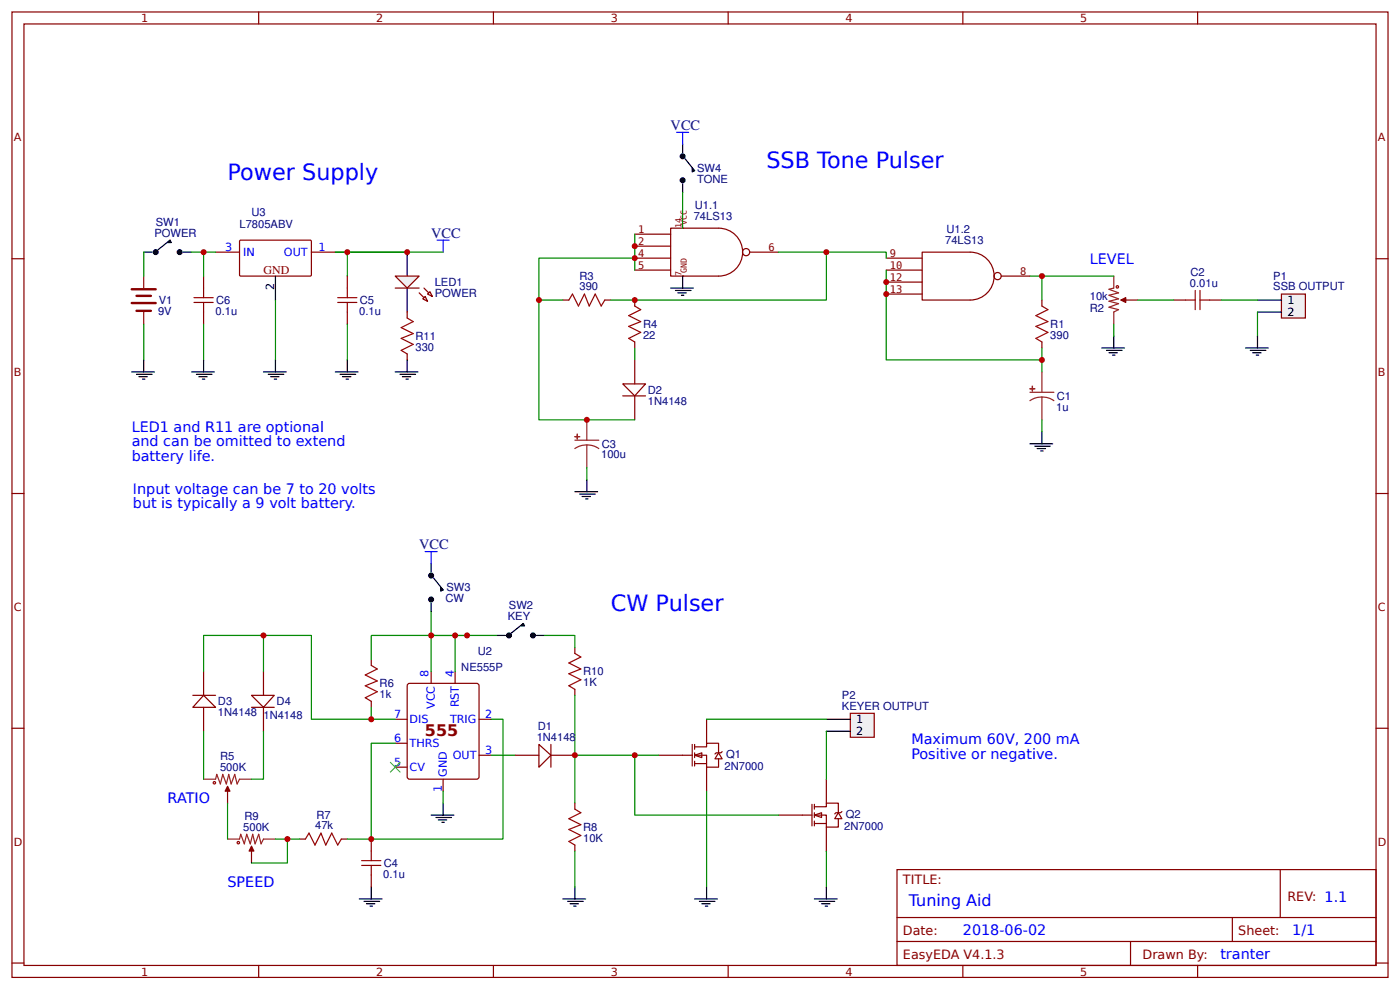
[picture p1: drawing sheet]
<svg xmlns="http://www.w3.org/2000/svg" width="309mm" height="219mm" viewBox="0 0 309 219" stroke-linecap="round" stroke-linejoin="round" font-family="sans-serif">
<g fill="none" stroke="#800" stroke-width=".26">
<path d="M2.6 2.6h304.1v213.3h-304.1zM5.3 5.3h298.7v208h-298.7zM57.1 2.6v2.7M109 2.6v2.7M160.9 2.6v2.7M212.7 2.6v2.7M264.6 2.6v2.7M2.6 57.1h2.7M304 57.1h2.7M31.7 61v2.6M31.7 68.9v2.7M124.4 66.3h1.3"/>
<path d="M133.6 66.3h1.3M140.2 66.3v1.3M140.2 75.5v1.4M230.2 66.3v1.3M230.2 75.5v1.4M259.3 66.3h2.6M267.2 66.3h2.7M2.6 109h2.7M304 109h2.7M2.6 160.9h2.7M304 160.9h2.7M198.2 192.1h105.8v21.2h-105.8z"/>
<path d="M282.8 192.1v10.6M2.6 212.7h2.7M57.1 213.3v2.6M109 213.3v2.6M160.9 213.3v2.6M198.2 202.7h105.8M198.2 208h105.8M212.7 213.3v2.6M249.8 208v5.3M264.6 213.3v2.6M272.3 202.7v5.3M304 212.7h2.7"/>
</g>
<g fill="none" stroke="#840000" stroke-width=".26">
<path d="M140.2 51.7h8M140.2 54.4h8M140.2 57h8M140.2 59.7h8M150.8 50.4h.1M158.7 50.4h-10.5v10.6h10.5M158.8 50.4a5.3 5.3 0 0 1 5.3 5.3 5.3 5.3 0 0 1-5.3 5.3M165.6 55.7h6.4M195.8 57h7.9M195.8 59.7h7.9M214.3 55.7h-10.6v10.6h10.6M214.3 55.7a5.3 5.3 0 0 1 5.3 5.3 5.3 5.3 0 0 1-5.3 5.3"/>
<path d="M150.8 61h.1M195.8 62.3h7.9M195.8 65h7.9M221.2 61h6.3"/>
<circle cx="164.8" cy="55.7" r=".79"/>
<circle cx="220.4" cy="61" r=".79"/>
</g>
<path d="M140.2 51.7v8M172 55.7h23.8v1.3M195.8 59.7v19.8h34.4M31.7 71.6v7.9M227.5 61h2.7v5.3M230.2 76.9v5.3M230.2 92.7v2.7" fill="none" stroke="#080" stroke-width=".26"/>
<path d="M125.7 66.3l.8-1.3 1.3 2.6 1.3-2.6 1.1 2.6 1.3-2.6 1.3 2.6 .8-1.3M140.2 67.6l1.4 .8-2.7 1.3 2.7 1.3-2.7 1.1 2.7 1.3-2.7 1.3 1.3 .8M230.2 67.6l1.3 .8-2.6 1.3 2.6 1.3-2.6 1.1 2.6 1.3-2.6 1.3 1.3 .8M261.9 66.3h2.2M264.1 64.2v4.2M265.1 66.3h2.1M265.1 64.2v4.2" fill="none" stroke="#a00000" stroke-width=".26"/>
<path d="M127 97.2h5.3M129.6 98.3l1.4 .2 1.3 .6M129.6 98.3l-1.3 .2-1.3 .6M129.6 92.7v4.5M129.6 98.3v5M227.5 86.7h5.3M230.2 87.7l1.4 .2 1.2 .6M230.2 87.7l-1.4 .2-1.3 .6M230.2 82.2v4.5M230.2 87.7v5" fill="none" stroke="#8d2323" stroke-width=".26"/>
<g fill="#8d2323" stroke="#8d2323" stroke-width=".26">
<path d="M227.5 85.9h1.1z"/>
<path d="M228.1 85.3v1.1z"/>
<path d="M127 96.4l1.1 .1z"/>
<path d="M127.5 95.9l.1 1.1z"/>
</g>
<g fill="none" stroke="#000" stroke-width=".26">
<path d="M31.7 79.5v2.7M45 79.5v2.7M29.1 82.2h5M30.2 82.7h3.4M30.7 83.2h1.8M31.5 83.7h.5M42.3 82.2h5.1M43.4 82.7h3.4M43.9 83.2h1.9M44.7 83.7h.5M227.5 98h5.1M228.6 98.6h3.4"/>
<path d="M229.1 99.1h1.9M229.9 99.6h.6M230.2 95.4v2.6"/>
</g>
<path d="M29.1 66.9h5.3M29.1 63.9h5.3M30.2 65.4h3.1M30.2 68.7h3.1" fill="none" stroke="#800" stroke-width=".53"/>
<path d="M96.6 53h2.6M97.9 53v2.7" fill="none" stroke="#00f" stroke-width=".26"/>
<path d="M137.6 84.8h5l-2.4 2.6z" fill="#fefefe" stroke="#800" stroke-width=".26"/>
<path d="M140.2 79.5v5.3M137.6 87.4h5M140.2 87.4v5.3" fill="none" stroke="#800" stroke-width=".26"/>
<path d="M140.2 57h-21.1v9.3M182.6 55.7v10.6h-47.7M124.4 66.3h-5.3v26.4h21.1M140.2 76.9v2.6M129.6 103.3v2.7" fill="none" stroke="#080" stroke-width=".26"/>
<path d="M127 108.6h5M128.1 109.1h3.4M128.6 109.7h1.8M129.4 110.2h.5M129.6 106v2.6" fill="none" stroke="#000" stroke-width=".26"/>
<path d="M283.1 65h5.3v5.2h-5.3z" fill="#efefef" stroke="#800" stroke-width=".26"/>
<g fill="none" stroke="#000" stroke-width=".26">
<path d="M31.7 55.7h1.9M37.6 53l-2.7 2.2M40.5 55.7h1.8M60.9 61v5.3M60.9 79.5v2.7M76.7 79.5v2.7M275.2 76.9h5M276.2 77.4h3.5M276.8 77.9h1.8M277.5 78.4h.6M277.8 66.3h5.3M277.8 68.9h5.3"/>
<path d="M277.8 74.2v2.7M58.2 82.2h5M59.3 82.7h3.4M59.8 83.2h1.8M60.6 83.7h.5M74.1 82.2h5M75.1 82.7h3.5M75.7 83.2h1.8M76.5 83.7h.5M97.9 177.4v2.6M79.4 198.6h5M80.4 199.1h3.5"/>
<path d="M81 199.6h1.8M82 195.9v2.7M95.2 180h5.1M96.3 180.6h3.4M96.8 181.1h1.9M97.6 181.6h.6M81.8 200.2h.5"/>
</g>
<path d="M45 55.7v5.3M76.7 55.7v5.3M45 71.6v7.9M60.9 66.3v13.2M76.7 71.6v7.9M277.8 68.9v5.3M95.2 135.1v5.3h5.3v7.9M108.5 158.9h2.6v26.4h-29.1v-21.1h5.3M97.9 174.8v2.6" fill="none" stroke="#080" stroke-width=".26"/>
<g fill="none" stroke="#800" stroke-width=".26">
<path d="M47.6 55.7h5.3M53 53.2l.2-.2 15.5 .1 .1 .2v7.6l-.3 .1h-15.5l-.1-.3zM68.8 55.7h5.3M45 61v2.6M45 68.9v2.7M76.7 61v2.6M76.7 68.9v2.7M82 145.7v1.3M82 154.9v1.3M87.3 158.9h2.7M90.2 151l15.1-.1 .5 .3v20.4l-.2 .4-15.1 .1-.5-.3v-20.3zM95.2 148.3v2.6"/>
<path d="M100.5 148.3v2.6M105.8 158.9h2.7M87.3 169.5h2.7M87.3 164.2h2.7M97.9 172.1v2.7M105.8 166.8h2.7M66.1 185.3h1.4M75.4 185.3h1.3"/>
</g>
<path d="M86.3 168.4l2.1 2.1zM88.4 168.4l-2.1 2.1z" fill="#000" stroke="#3c3" stroke-width=".26"/>
<path d="M42.9 65.7h4.2M42.9 66.8h4.2M45 63.6v2.1M45 66.8v2.1M74.6 65.7h4.2M74.6 66.8h4.2M76.7 63.6v2.1M76.7 66.8v2.1M82 147l1.3 .8-2.6 1.3 2.6 1.3-2.6 1.1 2.6 1.3-2.6 1.3 1.3 .8M67.5 185.3l.8-1.3 1.3 2.7 1.3-2.7 1.1 2.7 1.3-2.7 1.3 2.7 .8-1.4" fill="none" stroke="#a00000" stroke-width=".26"/>
<g fill="#000" stroke="#000" stroke-width=".26">
<path d="M37.6 53l.2 .6h-.8z"/>
<circle cx="34.4" cy="55.7" r=".53"/>
<circle cx="39.7" cy="55.7" r=".53"/>
</g>
<g fill="#fefefe" stroke="#800" stroke-width=".26">
<path d="M153.5 166.8l1.5-.5v1z"/>
<path d="M158.7 166.3l.8 1.3h-1.5z"/>
</g>
<path d="M156.1 158.9v5.3M145.5 166.8h7.4M152.9 164.4v4.8M153.5 165h2.6v-.8h2.6v2.1M153.5 166.8h2.6v2.7h2.6v-1.9M153.5 168.7h2.6M153.5 164.4v1.1M153.5 166.3v1M153.5 168.1v1.1M156.1 169.5v5.3M159.5 166l-.2 .3h-1.1l-.2 .3" fill="none" stroke="#800" stroke-width=".26"/>
<path d="M187.9 157.6h5.2v5.3h-5.2z" fill="#efefef" stroke="#800" stroke-width=".26"/>
<path d="M182.6 158.9h5.3M182.6 161.5h5.3M153.5 198.6h5M154.5 199.1h3.5M155 199.6h1.9M156.1 195.9v2.7M155.8 200.2h.6" fill="none" stroke="#000" stroke-width=".26"/>
<g fill="#fefefe" stroke="#800" stroke-width=".26">
<path d="M179.9 180l1.6-.5v1.1z"/>
<path d="M185.2 179.5l.8 1.3h-1.6z"/>
</g>
<g fill="none" stroke="#800" stroke-width=".26">
<path d="M248.7 66.3h2.7M50.3 174.8v2.6M127 177.4v1.3M179.4 177.7v4.7M179.9 178.2h2.7v-.8h2.6v2.1M179.9 177.7v1M179.9 179.5v1.1M182.6 172.1v5.3M186 179.3l-.3 .2h-1l-.3 .3M55.6 188v2.6M82 185.3v2.7M82 193.3v2.6"/>
<path d="M127 186.7v1.3M172 180h7.4M179.9 180h2.7v2.7h2.6v-1.9M179.9 181.9h2.7M179.9 181.4v1M182.6 182.7v5.3"/>
</g>
<g fill="none" stroke="#080" stroke-width=".26">
<path d="M230.2 61h15.9M246.1 71.6v2.6M251.4 66.3h7.9M269.9 66.3h7.9M82 156.2v2.7h5.3M95.2 140.4v7.9M103.2 140.4h-21.2v5.3M156.1 158.9h26.5M108.5 166.8h5.3M140.2 166.8v13.2h31.8M145.5 166.8h-18.5v10.6M156.1 174.8v21.1"/>
<path d="M182.6 161.5v10.6M127 188v7.9M182.6 188v7.9"/>
</g>
<g fill="none" stroke="#000" stroke-width=".26">
<path d="M243.4 76.9h5M244.5 77.4h3.4M245 77.9h1.9M245.8 78.4h.5M246.1 74.2v2.7M124.4 198.6h5M125.4 199.1h3.5M125.9 199.6h1.9M127 195.9v2.7M179.9 198.6h5M181 199.1h3.4M181.5 199.6h1.9"/>
<path d="M182.6 195.9v2.7M126.7 200.2h.6M182.3 200.2h.5"/>
</g>
<path d="M246.1 61v2.6l-1.1 .3 2.1 .8-2.1 .5 2.1 .8-2.1 .5 2.1 .6-2.1 .8 2.1 .5-1 .5v2.7M247.6 66.3h1.1M45 172.1h2.6l.3-1 .8 2.1 .5-2.1 .8 2.1 .5-2.1 .6 2.1 .8-2.1 .5 2.1 .5-1.1h2.7M50.3 173.7v1.1M50.3 185.3h2.6l.3-1 .8 2.1 .5-2.1 .8 2.1 .5-2.1 .6 2.1 .7-2.1 .6 2.1 .5-1.1h2.7M55.6 186.9v1.1" fill="none" stroke="#8d2323" stroke-width=".26"/>
<g fill="#800" stroke="#800" stroke-width=".26">
<path d="M247.6 66.3l1.1-.6v1.1z"/>
<path d="M50.3 173.7l.5 1.1h-1.1z"/>
<path d="M55.6 186.9l.5 1.1h-1.1z"/>
</g>
<g fill="none" stroke="#a00000" stroke-width=".26">
<path d="M127 178.7l1.3 .8-2.6 1.3 2.6 1.4-2.6 1 2.6 1.3-2.6 1.4 1.3 .8M79.9 190.1h4.2M79.9 191.2h4.2M82 188v2.1M82 191.2v2.1"/>
<circle cx="246.9" cy="63.4" r=".26"/>
<circle cx="47.4" cy="172.9" r=".26"/>
<circle cx="52.7" cy="186.1" r=".26"/>
</g>
<path d="M45 153.6l2.6 2.6h-5z" fill="#fefefe" stroke="#800" stroke-width=".26"/>
<path d="M42.6 153.6h5M45 148.3v5.3M45 156.2v5.3" fill="none" stroke="#800" stroke-width=".26"/>
<path d="M55.6 153.6h5l-2.4 2.6z" fill="#fefefe" stroke="#800" stroke-width=".26"/>
<path d="M55.6 156.2h5M58.2 148.3v5.3M58.2 156.2v5.3M127 143v1.3M127 152.3v1.3" fill="none" stroke="#800" stroke-width=".26"/>
<path d="M31.7 55.7v5.3M45 148.3v-7.9h13.2v7.9M100.5 140.4h9.3M120.4 140.4h6.6v2.6M127 153.6v13.2M45 161.5v10.6M50.3 177.4v7.9M58.2 161.5v10.6h-2.6M60.9 185.3h5.2M63.5 185.3v5.3h-7.9M76.7 185.3h5.3" fill="none" stroke="#080" stroke-width=".26"/>
<path d="M127 144.3l1.3 .8-2.6 1.3 2.6 1.4-2.6 1 2.6 1.4-2.6 1.3 1.3 .8" fill="none" stroke="#a00000" stroke-width=".26"/>
<g fill="#000" stroke="#000" stroke-width=".26">
<path d="M115.6 137.7l.3 .5h-.8z"/>
<circle cx="112.4" cy="140.4" r=".53"/>
<circle cx="117.7" cy="140.4" r=".53"/>
</g>
<path d="M90 55.7v5.3M90 63.6v5.3M115.6 137.7l-2.6 2.1M109.8 140.4h1.9M118.5 140.4h1.9" fill="none" stroke="#000" stroke-width=".26"/>
<path d="M87.3 61h5.3l-2.6 2.6z" fill="#efefef" stroke="#800" stroke-width=".26"/>
<path d="M92.6 64.7l1.9 1.8M93.7 63.6l1.8 1.9" fill="none" stroke="#800" stroke-width=".26"/>
<g fill="#efefef" stroke="#800" stroke-width=".26">
<path d="M93.4 66l.5-.5 .6 1z"/>
<path d="M94.5 65l.5-.6 .5 1.1z"/>
</g>
<path d="M87.3 63.6h5.3M90 68.9v1.3M90 78.2v1.3" fill="none" stroke="#800" stroke-width=".26"/>
<path d="M74.1 55.7h23.8M150.8 42.5v7.9" fill="none" stroke="#080" stroke-width=".26"/>
<path d="M90 70.2l1.3 .8-2.7 1.4 2.7 1.3-2.7 1 2.7 1.4-2.7 1.3 1.4 .8" fill="none" stroke="#a00000" stroke-width=".26"/>
<g fill="none" stroke="#000" stroke-width=".26">
<path d="M150.8 31.9v1.8M151.3 35.1l2.2 2.6M150.8 40.6v1.9M90 79.5v2.7M148.2 63.6h5M149.2 64.2h3.5M149.8 64.7h1.8M150.5 65.2h.6M150.8 61v2.6M87.3 82.2h5M88.4 82.7h3.4M88.9 83.2h1.9"/>
<path d="M89.7 83.7h.5M95.2 124.5v1.8M95.2 133.2v1.9M95.8 127.7l2.1 2.6"/>
</g>
<g fill="#000" stroke="#000" stroke-width=".26">
<path d="M152.9 37.2l.6 .5-.6 .3zM97.4 129.8l.5 .5-.5 .3z"/>
<circle cx="150.8" cy="39.8" r=".53"/>
<circle cx="150.8" cy="34.5" r=".53"/>
<circle cx="95.2" cy="132.4" r=".53"/>
<circle cx="95.2" cy="127.1" r=".53"/>
</g>
<path d="M149.5 29.2h2.6M150.8 29.2v2.7M93.9 121.8h2.7M95.2 121.8v2.7" fill="none" stroke="#00f" stroke-width=".26"/>
<path d="M119.1 164.4l2.6 2.4-2.6 2.7z" fill="#fefefe" stroke="#800" stroke-width=".26"/>
<path d="M113.8 166.8h5.3M121.7 164.4v5.1M121.7 166.8h5.3" fill="none" stroke="#800" stroke-width=".26"/>
<path d="M42.3 55.7h5.3M74.1 55.7h15.9M58.2 140.4h10.6v18.5h13.2" fill="none" stroke="#080" stroke-width=".26"/>
<g fill="#c00">
<circle cx="58.2" cy="140.4" r=".66"/>
<circle cx="103.2" cy="140.4" r=".66"/>
<circle cx="90" cy="55.7" r=".66"/>
<circle cx="100.5" cy="140.4" r=".66"/>
<circle cx="63.5" cy="185.3" r=".66"/>
<circle cx="127" cy="166.8" r=".66"/>
<circle cx="230.2" cy="61" r=".66"/>
<circle cx="140.2" cy="166.8" r=".66"/>
<circle cx="45" cy="55.7" r=".66"/>
<circle cx="76.7" cy="55.7" r=".66"/>
<circle cx="82" cy="185.3" r=".66"/>
<circle cx="95.3" cy="140.4" r=".66"/>
<circle cx="182.6" cy="55.7" r=".66"/>
<circle cx="140.2" cy="57" r=".66"/>
<circle cx="140.2" cy="54.4" r=".66"/>
<circle cx="119.1" cy="66.3" r=".66"/>
<circle cx="140.2" cy="66.3" r=".66"/>
<circle cx="195.8" cy="62.3" r=".66"/>
<circle cx="230.2" cy="79.5" r=".66"/>
<circle cx="195.8" cy="65" r=".66"/>
<circle cx="129.6" cy="92.7" r=".66"/>
<circle cx="82" cy="158.9" r=".66"/>
</g>
<g font-size="4.9" fill="#00f">
<text x="50.3" y="39.8">Power Supply</text>
<text x="169.3" y="37.2">SSB Tone Pulser</text>
<text x="134.9" y="135.1">CW Pulser</text>
</g>
<text font-size="3.5" fill="#800" x="93.9" y="162.7">555</text>
<text font-size="3.5" fill="#00f" x="200.8" y="200">Tuning Aid</text>
<g font-size="3.2" fill="#000080">
<text x="148.2" y="28.7">VCC</text>
<text x="95.2" y="52.5">VCC</text>
<text x="92.6" y="121.3">VCC</text>
</g>
<g font-size="3.2" fill="#00f">
<text x="240.8" y="58.3">LEVEL</text>
<text x="29.1" y="95.4">LED1 and R11 are optional</text>
<text x="29.1" y="98.6">and can be omitted to extend</text>
<text x="29.1" y="101.7">battery life.</text>
<text x="29.4" y="109.1">Input voltage can be 7 to 20 volts</text>
<text x="29.4" y="112.3">but is typically a 9 volt battery.</text>
<text x="201.3" y="164.4">Maximum 60V, 200 mA</text>
<text x="201.3" y="167.6">Positive or negative.</text>
<text x="37" y="177.4">RATIO</text>
<text x="50.3" y="195.9">SPEED</text>
<text x="212.7" y="206.6">2018-06-02</text>
<text x="285.5" y="206.6">1/1</text>
<text x="269.6" y="211.9">tranter</text>
</g>
<g font-size="2.8" fill="#800">
<text x="199.5" y="195.3">TITLE:</text>
<text x="284.4" y="199">REV: 1.1</text>
<text x="199.5" y="206.6">Date:</text>
<text x="273.6" y="206.6">Sheet:</text>
<text x="199.5" y="211.9">EasyEDA V4.1.3</text>
<text x="252.4" y="211.9">Drawn By:</text>
</g>
<text font-size="2.6" fill="#800" x="58.2" y="60.5">GND</text>
<g font-size="2.5" fill="#800">
<text x="31.2" y="4.9">1</text>
<text x="83.1" y="4.9">2</text>
<text x="134.9" y="4.9">3</text>
<text x="186.8" y="4.9">4</text>
<text x="238.7" y="4.9">5</text>
<text x="3" y="31.2">A</text>
<text x="304.4" y="31.2">A</text>
<text x="3" y="83.1">B</text>
<text x="304.4" y="83.1">B</text>
<text x="3" y="134.9">C</text>
<text x="304.4" y="134.9">C</text>
<text x="3" y="186.8">D</text>
<text x="304.4" y="186.8">D</text>
<text x="31.2" y="215.5">1</text>
<text x="83.1" y="215.5">2</text>
<text x="134.9" y="215.5">3</text>
<text x="186.8" y="215.5">4</text>
<text x="238.7" y="215.5">5</text>
</g>
<g font-size="2.5" fill="#000080">
<text x="154" y="40.4">TONE</text>
<text x="154" y="38.1">SW4</text>
<text x="55.6" y="47.8">U3</text>
<text x="153.5" y="46.2">U1.1</text>
<text x="34.1" y="52.3">POWER</text>
<text x="34.4" y="49.9">SW1</text>
<text x="52.9" y="50.4">L7805ABV</text>
<text x="153.3" y="48.6">74LS13</text>
<text x="208.8" y="53.8">74LS13</text>
<text x="209.1" y="51.5">U1.2</text>
<text x="96" y="65.6">POWER</text>
<text x="96" y="63.2">LED1</text>
<text x="128" y="64.2">390</text>
<text x="128" y="61.8">R3</text>
<text x="262.9" y="63.4">0.01u</text>
<text x="263" y="61">C2</text>
<text x="281.3" y="64.2">SSB OUTPUT</text>
<text x="281.3" y="61.8">P1</text>
<text x="34.9" y="69.5">9V</text>
<text x="35.1" y="67.1">V1</text>
<text x="47.6" y="69.5">0.1u</text>
<text x="47.8" y="67.1">C6</text>
<text x="79.4" y="69.5">0.1u</text>
<text x="79.5" y="67.1">C5</text>
<text x="240.8" y="66.3">10k</text>
<text x="240.8" y="68.9">R2</text>
<text x="91.8" y="77.5">330</text>
<text x="91.8" y="75.1">R11</text>
<text x="142.1" y="74.8">22</text>
<text x="142.1" y="72.4">R4</text>
<text x="232" y="74.8">390</text>
<text x="232" y="72.4">R1</text>
<text x="143.1" y="89.4">1N4148</text>
<text x="143.1" y="87">D2</text>
<text x="233.5" y="88.3">C1</text>
<text x="233.4" y="90.7">1u</text>
<text x="132.8" y="101.3">100u</text>
<text x="133" y="98.9">C3</text>
<text x="98.6" y="130.6">SW3</text>
<text x="98.4" y="133">CW</text>
<text x="112.2" y="136.9">KEY</text>
<text x="112.4" y="134.5">SW2</text>
<text x="101.9" y="148.3">NE555P</text>
<text x="105.6" y="144.6">U2</text>
<text x="128.9" y="149.2">R10</text>
<text x="48.2" y="155.8">D3</text>
<text x="61.1" y="155.8">D4</text>
<text x="83.9" y="154.2">1k</text>
<text x="83.9" y="151.8">R6</text>
<text x="128.9" y="151.6">1K</text>
<text x="186" y="154.3">P2</text>
<text x="48.2" y="158.2">1N4148</text>
<text x="58.2" y="158.9">1N4148</text>
<text x="118.8" y="161.3">D1</text>
<text x="186" y="156.8">KEYER OUTPUT</text>
<text x="48.6" y="167.8">R5</text>
<text x="118.6" y="163.6">1N4148</text>
<text x="160.4" y="167.5">Q1</text>
<text x="48.6" y="170.3">500K</text>
<text x="160.1" y="170.1">2N7000</text>
<text x="53.7" y="183.5">500K</text>
<text x="54" y="181.1">R9</text>
<text x="69.6" y="183.2">47k</text>
<text x="69.9" y="180.8">R7</text>
<text x="128.9" y="186">10K</text>
<text x="128.9" y="183.5">R8</text>
<text x="186.5" y="183.3">2N7000</text>
<text x="186.9" y="180.8">Q2</text>
<text x="84.8" y="191.5">C4</text>
<text x="84.7" y="193.9">0.1u</text>
</g>
<g font-size="2.5" fill="#00f">
<text x="49.8" y="55.4">3</text>
<text x="53.7" y="56.5">IN</text>
<text x="62.7" y="56.5">OUT</text>
<text x="70.4" y="55.4">1</text>
<text x="94.6" y="149.5" transform="rotate(-90 94.6 149.5)">8</text>
<text x="100.3" y="149.6" transform="rotate(-90 100.3 149.6)">4</text>
<text x="87.1" y="158.6">7</text>
<text x="90.5" y="159.7">DIS</text>
<text x="96" y="156.6" transform="rotate(-90 96 156.6)">VCC</text>
<text x="99.4" y="159.7">TRIG</text>
<text x="101.3" y="156.3" transform="rotate(-90 101.3 156.3)">RST</text>
<text x="107.2" y="158.6">2</text>
<text x="87.1" y="163.9">6</text>
<text x="90.5" y="165">THRS</text>
<text x="100" y="167.6">OUT</text>
<text x="107.2" y="166.6">3</text>
<text x="87.1" y="169.2">5</text>
<text x="90.5" y="170.3">CV</text>
<text x="98.7" y="171.6" transform="rotate(-90 98.7 171.6)">GND</text>
<text x="97.6" y="175" transform="rotate(-90 97.6 175)">1</text>
</g>
<g font-size="2.5">
<text x="60.6" y="64.1" transform="rotate(-90 60.6 64.1)">2</text>
<text x="284.4" y="67.1">1</text>
<text x="284.4" y="69.7">2</text>
<text x="189.2" y="159.7">1</text>
<text x="189.2" y="162.3">2</text>
</g>
<g font-size="2.3" fill="#840000">
<text x="141" y="51.5">1</text>
<text x="141" y="54.1">2</text>
<text x="141" y="56.8">4</text>
<text x="141" y="59.4">5</text>
<text x="169.8" y="55.4">6</text>
<text x="196.6" y="56.8">9</text>
<text x="196.6" y="59.4">10</text>
<text x="196.6" y="62">12</text>
<text x="196.6" y="64.7">13</text>
<text x="225.4" y="60.7">8</text>
</g>
<g font-size="1.8" fill="#840000">
<text x="150.5" y="50.4" transform="rotate(-90 150.5 50.4)">14</text>
<text x="151.7" y="49.6" transform="rotate(-90 151.7 49.6)">VCC</text>
<text x="150.5" y="61" transform="rotate(-90 150.5 61)">7</text>
<text x="151.7" y="60.2" transform="rotate(-90 151.7 60.2)">GND</text>
</g>
</svg>
